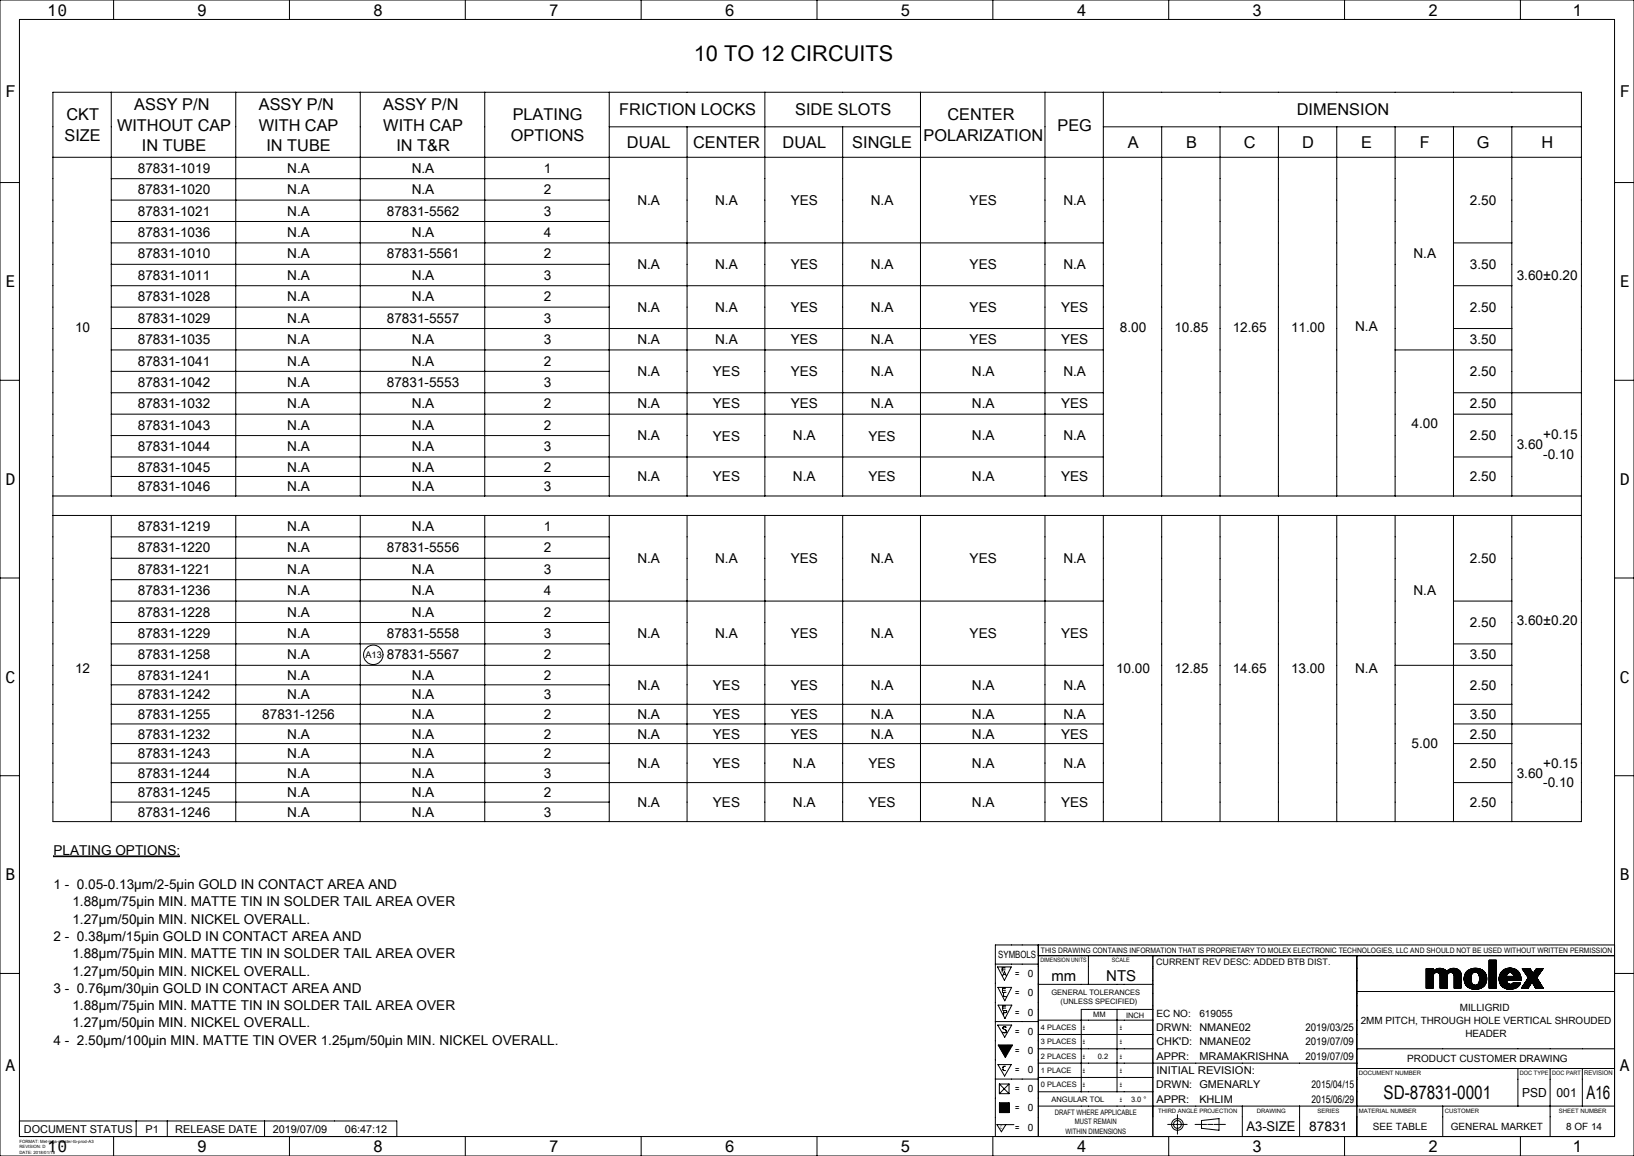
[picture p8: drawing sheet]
<svg xmlns="http://www.w3.org/2000/svg" width="420mm" height="297mm" viewBox="0 0 420 297" stroke-linecap="round" stroke-linejoin="round" font-family="sans-serif">
<g fill="none" stroke="#000" stroke-width=".26">
<path d="M0 0h420v297h-420zM5 5h410v287h-410zM29.2 0v5M74.4 0v5M119.6 0v5M164.8 0v5M210 0v5M255.2 0v5M300.4 0v5M345.6 0v5M390.8 0v5M13.6 23.7h392.9v187.4h-392.9z"/>
<path d="M28.6 23.7v103.7M60.6 23.7v103.7M92.6 23.7v103.7M124.6 23.7v103.7M156.6 23.7v103.7M156.6 32.6h80M176.6 32.6v94.8M196.6 23.7v103.7M216.6 32.6v94.8M236.6 23.7v103.7M268.6 23.7v103.7M283.6 23.7v103.7"/>
<path d="M283.6 32.6h122.9M298.6 32.6v94.8M313.6 32.6v94.8M328.6 32.6v94.8M343.6 32.6v94.8M358.6 32.6v94.8M373.6 32.6v94.8M388.6 32.6v94.8M0 46.9h5M13.6 40.4h392.9M28.6 45.9h128M28.6 51.4h128"/>
<path d="M28.6 56.9h128M415 46.9h5M28.6 62.4h255M28.6 67.9h128M28.6 73.4h255M28.6 78.9h128M373.6 62.4h15M373.6 73.4h15M0 97.7h5M28.6 84.4h255M28.6 89.9h255M28.6 95.4h128"/>
<path d="M358.6 89.9h30M373.6 84.4h15M415 97.7h5M28.6 100.9h255M28.6 106.4h255M28.6 111.9h128M28.6 117.4h255M373.6 100.9h32.9M373.6 106.4h15M373.6 117.4h15M13.6 127.4h392.9M13.6 132.4h392.9"/>
<path d="M28.6 132.4v78.7M28.6 137.9h128M28.6 122.4h128M60.6 132.4v78.7M92.6 132.4v78.7M124.6 132.4v78.7M156.6 132.4v78.7M176.6 132.4v78.7M196.6 132.4v78.7M216.6 132.4v78.7M236.6 132.4v78.7M268.6 132.4v78.7"/>
<path d="M283.6 132.4v78.7M298.6 132.4v78.7M313.6 132.4v78.7M328.6 132.4v78.7M343.6 132.4v78.7M358.6 132.4v78.7M373.6 132.4v78.7M388.6 132.4v78.7M0 148.5h5M28.6 143.4h128M28.6 148.9h128M28.6 154.4h255"/>
<path d="M28.6 159.9h128M373.6 154.4h15M415 148.5h5M28.6 165.4h128M28.6 170.9h255M28.6 175.9h128M358.6 170.9h30M373.6 165.4h15M0 199.3h5M28.6 181h255M28.6 186h255M28.6 191h255"/>
<path d="M28.6 196.1h128M373.6 181h15M373.6 186h32.9M373.6 191h15M415 199.3h5M13.7 219.9h32.4v.2h-32.4zM28.6 201.1h255M28.6 206.1h128M373.6 201.1h15M0 250.1h5M255.8 247.7h11.1M256.4 248.4h3.5l-1.7 3.5z"/>
<path d="M256.5 253.7h3.5l-1.7 3.4zM256.5 258.2h3.6l-1.8 3.5zM257.6 249.2h.8M257.7 254.4h.7M257.7 259h.8M257.7 250.7l.5-1.1 .4 1.1M257.9 250.4h.6M258.4 248.7h-.8v1.1M258.4 253.9h-.7v1.1M258.5 258.5h-.8v1.1M258.6 255h-.5l-.2 .3 .1 .6 .6 .2M258.7 259.7l-.7-.1v1.1"/>
<path d="M258.7 259.7v.1M258.7 259.8l-.1 .4h-.6M266.9 242.8v49.2M266.9 245.5h148.1M266.9 252.9h29.4M279.8 245.5v7.4M287.1 259.3v21.2M296.3 245.5v46.5M296.3 259.3h-18.4v21.2M348.8 254.7h66.2M348.8 245.5v46.5M366.6 250.3l1.4-1.4-1.4 1.4"/>
<path d="M366.6 248.9h1.8M366.6 248.9v5M366.6 248.9h.1M366.7 248.9l-.1 .1M366.8 248.9l-.2 .2M366.9 248.9l-.3 .3M367 248.9l-.4 .4M367.1 248.9l-.5 .5M367.3 248.9l-.7 .7M367.4 248.9l-.8 .8M367.5 248.9l-.9 .9M367.6 248.9l-1 1"/>
<path d="M367.7 248.9l-1.1 1.1M367.8 248.9l-1.2 1.2M367.9 248.9l-1.3 1.3M368.2 248.9l-1.6 1.6M368.3 248.9l-1.7 1.7M368.4 253.8l-.1 .1M368.4 253.7l-.2 .2M368.4 253.6l-.3 .3M368.4 253.5l-.4 .4M368.4 253.4l-.5 .5M368.4 253.3l-.6 .6M368.4 253.2l-.8 .7"/>
<path d="M368.4 253.1l-.8 .8M368.4 253l-.9 .9M368.4 252.9l-1 1M368.4 252.8l-1.1 1.1M368.4 252.7l-1.2 1.2M368.4 252.6l-1.3 1.3M368.4 252.4l-1.5 1.5M368.4 252.3l-1.6 1.6M368.4 252.2l-1.7 1.7M368.4 252.1l-1.8 1.8M368.4 252l-1.8 1.8M368.4 251.9l-1.8 1.9"/>
<path d="M368.4 251.8l-1.8 1.8M368.4 251.7l-1.8 1.9M368.4 251.7l-1.8 1.8M368.4 251.5l-1.8 1.9M368.4 251.5l-1.8 1.8M368.4 251.4l-1.8 1.8M368.4 251.3l-1.8 1.8M368.4 251.2l-1.8 1.8M368.4 251.1l-1.8 1.8M368.4 251l-1.8 1.8M368.4 250.9l-1.8 1.8M368.4 250.8l-1.8 1.8"/>
<path d="M368.4 250.7l-1.8 1.9M368.4 249.6l-1.8 1.8M368.4 249.4l-1.8 1.9M368.4 249.4l-1.8 1.8M368.4 249.3l-1.8 1.8M368.4 249.2l-1.8 1.8M368.4 249.1l-1.8 1.8M368.4 249l-1.8 1.8M368.4 248.9l-1.8 1.9M368.4 248.9v.7M368.4 250.6l-1.8 1.8M368.4 250.5l-1.8 1.9"/>
<path d="M368.5 250.4l-1.9 1.9M369 249.1l-2.4 2.4M369.1 249l-2.5 2.5M369.3 248.9l-2.7 2.8M369.4 248.9l-2.8 2.8M369.6 248.8l-3 3M369.7 248.8l-3.1 3.1M369.8 250l1.1-1.1-1.1 1.1M369.8 248.8l-3.2 3.2M369.9 248.8l-3.3 3.3M370 250.2l1.2-1.2-1.2 1.2M370 248.8l-3.4 3.4"/>
<path d="M370.1 250.3l1.2-1.2-1.2 1.2M370.1 248.8l-1.2 1.1M370.2 250.7a.89 .89 0 0 0-.9-.9 .89 .89 0 0 0-.9 .9v3.2h-1.8M370.2 251.1l1.6-1.6-1.6 1.7M370.2 250.9l1.5-1.5-1.5 1.5M370.2 250.7v3.2M370.2 248.8l-1.2 1.1M370.2 248.8l-1 1M370.3 248.8l-1.1 1M370.4 248.8l-1 1M370.5 248.8l-1.1 1M370.6 248.8l-1.1 1.1"/>
<path d="M370.7 248.8l-1.1 1.1M370.7 248.9l-1.1 1M370.8 248.9l-1.1 1M371 249l-1.1 1.1M371.1 249l-1.2 1.1M371.4 249.1l-1.3 1.4 1.3-1.3M371.5 249.2l-1.3 1.3M371.5 249.2l-1.3 1.4M371.6 249.3l-1.4 1.4M371.6 249.3l-1.4 1.5M371.7 249.4l-1.5 1.7M372 250.7a.89 .89 0 0 1 .9-.9 .89 .89 0 0 1 .9 .9v3.2"/>
<path d="M372 253.9h.1M372 253.7l-.2 .2M372 253.6l-.3 .3M372 253.5l-.4 .4M372 253.4l-.5 .5M372 253.3l-.6 .6M372 253.2l-.7 .7M372 253.1l-.8 .8M372 253l-.9 .9M372 252.8l-1.1 1.1M372 252.7l-1.2 1.2M372 252.5l-1.4 1.4"/>
<path d="M372 252.4l-1.5 1.5M372 252.3l-1.6 1.6M372 252.2l-1.7 1.7M372 252.1l-1.8 1.8M372 252l-1.8 1.9M372 251.9l-1.8 1.9M372 251.8l-1.8 1.9M372 251.8l-1.8 1.8M372 251.6l-1.8 1.9M372 251.6l-1.8 1.8M372 251.5l-1.8 1.8M372 251.4l-1.8 1.8"/>
<path d="M372 251.3l-1.8 1.9M372 251.2l-1.8 1.8M372 251.1l-1.8 1.9M372 251l-1.8 1.9M372 250.9l-1.8 1.9M372 250.9l-1.8 1.8M372 250.7l-1.8 1.9M372 250.7v3.2h-1.8M372 250.7l-1.8 1.8M372 250.5l-1.8 1.9M372 250.5l-1.8 1.8M372.2 250.2l-2 2.1"/>
<path d="M372.3 249.2l-2.1 2.1M372.6 249l-2.4 2.4M372.7 249l-2.5 2.5M372.9 248.9l-2.7 2.7M373 248.9l-2.8 2.8M373.1 248.8l-2.9 3M373.2 248.8l-3 3M373.3 248.8l-3.1 3.2M373.5 248.8l-3.3 3.3M373.7 248.8l-1.3 1.2M373.7 250.4l1.2-1.2-1.2 1.2M373.7 248.8l-1.1 1.1"/>
<path d="M373.8 250.6l1.3-1.2-1.3 1.3M373.8 253.8l1.7-1.7-1.7 1.8M373.8 253l1.7-1.7-1.7 1.8M373.8 252.1l1.7-1.7-1.7 1.8M373.8 250.9l1.4-1.4-1.4 1.5M373.8 248.8l-1.1 1.1M373.9 248.8l-1.1 1M374 248.8l-1.1 1M374 248.8l-.9 1.1 1-1.1M374.2 248.9l-1 1M374.3 248.9l-1.1 1M374.3 248.9l-1 1"/>
<path d="M374.4 248.9l-1.1 1.1M374.4 248.9l-1 1.1M374.5 249l-1.1 1M374.6 249l-1.1 1.1M374.6 253.9l.9-.9-.8 .9M374.7 249l-1.1 1.1M374.7 249.1l-1.1 1.1M374.8 249.1l-1.2 1.1M374.8 249.1l-1.1 1.2M375 249.2l-1.3 1.3M375 249.3l-1.2 1.2M375.2 249.4l.3 .8"/>
<path d="M375.2 249.4a2.3 2.3 0 0 0-3.3 .2 2.3 2.3 0 0 0-3.5 0M375.2 249.4l-1.4 1.4M375.3 249.5l-1.5 1.6M375.3 249.6l-1.5 1.6M375.4 249.6l-1.6 1.7M375.4 249.7l-1.6 1.6M375.4 249.8l-1.6 1.7M375.5 249.8l-1.7 1.7M375.5 249.9l-1.7 1.7M375.5 250l-1.7 1.7M375.5 250l-1.7 1.8M375.5 250.1l-1.7 1.8"/>
<path d="M375.5 250.2l-1.7 1.8M375.5 252.7l-1.2 1.2M375.5 252.6l-1.3 1.3M375.5 252.5l-1.4 1.4M375.5 252.4l-1.4 1.5M375.5 252.3l-1.6 1.6M375.5 252.2l-1.6 1.7M375.5 251.9l-1.7 1.8M375.5 251.9l-1.7 1.7M375.5 251.8l-1.7 1.8M375.5 251.6l-1.7 1.8M375.5 251.6l-1.7 1.7"/>
<path d="M375.5 251.5l-1.7 1.8M375.5 251.4l-1.7 1.7M375.5 251.1l-1.7 1.8M375.5 251l-1.7 1.8M375.5 250.9l-1.7 1.8M375.5 250.9l-1.7 1.7M375.5 250.7l-1.7 1.8M375.5 250.7l-1.7 1.7M375.5 250.6l-1.7 1.8M375.5 250.5l-1.7 1.7M375.5 253.9h.1M375.5 253.7l-.1 .2 .1-.2"/>
<path d="M375.5 253.6l-.3 .3M375.5 253.5l-.4 .4M375.5 253.4l-.5 .5M375.5 253.3l-.5 .6M375.5 253.2l-.7 .7M375.5 253.1l-.7 .8M375.5 252.8l-1 1.1M375.5 252.8l-1.1 1.1M375.5 250.2v3.7h-1.7M376.6 252.8l1.5-1.4-1.5 1.4M376.9 253.3l1.3-1.2-1.2 1.2M377.4 249.3l-.7 .7"/>
<path d="M377.5 249.2l-.8 .9M377.8 249.1l-1.2 1.2M377.9 249l-1.4 1.4M378.1 249l-1.6 1.6M378.1 251.5l-1.4 1.4M378.1 251.5l-1.4 1.5M378.1 251.6l-1.3 1.5 1.3-1.3M378.1 251.2l-1.5 1.5M378.1 251.1l-1.5 1.5M378.1 251.8l-1.3 1.3M378.1 251.9l-1.2 1.3M378.1 251l-1.6 1.6"/>
<path d="M378.1 252l-1.2 1.2M378.1 250.9l-1.6 1.6M378.2 250.7l-1.7 1.8M378.2 248.9l-1.8 1.8M378.2 252.2l-1.2 1.2M378.2 252.3l-1.1 1.1M378.2 252.3l-1.1 1.2M378.2 252.4l-1.1 1.1M378.3 250.5l-1.8 1.9 1.7-1.8M378.3 252.5l-1.1 1M378.3 252.5a.98 .98 0 0 0 .9 .6 .98 .98 0 0 0 .9-.6M378.3 252.5l-1.1 1.1"/>
<path d="M378.3 252.6l-1 1M378.3 248.9l-1.9 1.9M378.3 252.6l-.9 1M378.4 252.8l-.9 .9M378.5 252.8l-1 .9M378.5 248.8l-2.1 2.2M378.5 252.9l-.9 .9M378.6 252.9l-.9 .9M378.6 248.8l-2.2 2.2M378.6 253l-.9 .8M378.7 253l-.9 .9M378.7 254.1l3.4-3.3-3.3 3.4"/>
<path d="M378.7 248.8l-2.4 2.4M378.8 253l-.9 .9M378.8 248.8l-2.5 2.4M378.9 253.1l-.9 .8M378.9 253.1l-.9 .9M378.9 248.8l-2.6 2.6M379 248.8l-2.7 2.6M379 253.1l-.9 .9M379.1 253.1l-.9 .9M379.1 249.8l.9-1-1.1 1M379.1 248.8l-2.8 2.8M379.2 253.1l-1 .9"/>
<path d="M379.2 248.8l-2.9 2.8M379.3 248.8l-3 2.9M379.3 253.1l-1 1M379.4 248.8l-3.1 3M379.5 248.8l-3.1 3.1M379.5 253.1l-1 1 .9-1M379.6 248.8l-3.2 3.2M379.6 253l-1 1.1M379.7 248.8l-3.3 3.3M379.8 248.8l-3.4 3.4 1.9-1.8M379.8 248.8l-1 1M380.1 248.9l-1 .9"/>
<path d="M380.1 250.4l.2 .8-.2 1.3M380.1 250.4a1.1 1.1 0 0 0-1.4-.5 1.1 1.1 0 0 0-.6 1.3l.2 1.3M380.1 248.9l-.8 .9M380.2 250.7l1.2-1.2-1.2 1.2M380.2 248.9l-.9 .9M380.2 250.9l1.3-1.3-1.2 1.4M380.3 248.9l-.9 .9M380.4 248.9l-.9 .9M380.4 249l-.8 .8 .9-.8M380.5 249l-.8 .9M380.6 249l-.9 .9M380.7 249.1l-.9 .9"/>
<path d="M380.8 249.1l-1 .9M380.8 249.1l-.9 1M380.9 249.2l-1 .9M380.9 249.2l-.9 1M381 249.2l-1 1M381.1 249.3l-1 1M381.1 249.3a2.97 2.97 0 0 0-4.8 2.2l.4 1.4 .6 .7M381.1 249.3l.7 .7M381.2 249.3l-1.1 1.1M381.2 249.4l-1.1 1M381.3 249.4l-1.1 1.2 1.1-1.2M381.5 249.6l-1.3 1.2"/>
<path d="M381.5 253.3l-.1 .1M381.6 249.7l-1.3 1.3M381.6 249.7l-1.3 1.4M381.7 249.8l-1.4 1.4M381.7 249.8l-1.4 1.5 1.4-1.4M381.8 250l-1.5 1.5M381.8 250a2.79 2.79 0 0 1-.3 3.3 2.79 2.79 0 0 1-3.1 .8l-1.1-.5M381.8 252.9l-.8 .8M381.8 250.1l-1.5 1.6M381.9 250.2l-1.6 1.5M381.9 252.8l-1 1M381.9 250.2l-1.6 1.7"/>
<path d="M381.9 250.3l-1.6 1.6M381.9 250.3l-1.7 1.8M381.9 252.6l-1.3 1.3M382 250.4l-1.8 1.8M382 252.5l-1.5 1.4M382 250.5l-1.8 1.8M382 250.5l-1.9 2M382 250.6l-1.9 2M382 252.3l-1.7 1.7M382 250.7l-3.4 3.4M382.1 252.2l-1.8 1.8M382.1 252.1l-2 2"/>
<path d="M382.1 250.9l-3.2 3.3M382.1 252l-2.1 2.1M382.1 251l-3.2 3.2M382.1 251.1l-3.1 3.1M382.1 251.9l-2.2 2.2M382.1 251.1l-3 3.1M382.1 251.8l-2.3 2.3M382.1 251.2l-2.9 3M382.1 251.7l-2.5 2.5M382.1 251.3l-2.8 2.9M382.2 251.6l-2.6 2.6M382.2 251.4l-2.8 2.8"/>
<path d="M382.2 251.5l-2.8 2.7M382.8 247.2l.5-.5-.5 .6M382.8 246.7v7.2h1.8v-7.2M382.8 246.7h1.8M382.8 246.7h.1M382.9 246.7l-.1 .1M383 246.7l-.2 .2M383 246.7l-.2 .3M383.2 246.7l-.4 .4M383.5 246.7l-.7 .7M383.5 246.7l-.7 .8M383.6 246.7l-.8 .9"/>
<path d="M383.7 246.7l-.9 .9M383.8 246.7l-1 1.1M383.9 246.7l-1.1 1.1M384 246.7l-1.2 1.2M384.1 246.7l-1.3 1.3M384.2 246.7l-1.4 1.4M384.2 246.7l-1.4 1.5M384.4 246.7l-1.6 1.6M384.5 246.7l-1.7 1.8M384.6 253.8l-.1 .1M384.6 253.7l-.2 .2M384.6 253.6l-.3 .3"/>
<path d="M384.6 253.5l-.4 .4M384.6 253.4l-.5 .5M384.6 253.3l-.5 .6M384.6 253.2l-.7 .7M384.6 253.1l-.8 .8M384.6 253l-.9 .9M384.6 252.9l-1 1M384.6 252.8l-1.1 1.1M384.6 252.7l-1.2 1.2M384.6 252.6l-1.3 1.3M384.6 252.4l-1.5 1.5M384.6 252.3l-1.6 1.6"/>
<path d="M384.6 252.2l-1.7 1.7M384.6 252l-1.8 1.9 1.8-1.9M384.6 251.9l-1.8 1.8M384.6 251.8l-1.8 1.8M384.6 251.7l-1.8 1.9M384.6 251.6l-1.8 1.8M384.6 251.5l-1.8 1.9M384.6 251.4l-1.8 1.9M384.6 251.3l-1.8 1.9M384.6 251.3l-1.8 1.8M384.6 251.1l-1.8 1.9M384.6 251.1l-1.8 1.8"/>
<path d="M384.6 251l-1.8 1.8M384.6 250.9l-1.8 1.8M384.6 250.8l-1.8 1.9M384.6 250.7l-1.8 1.8M384.6 250.6l-1.8 1.9M384.6 250.5l-1.8 1.9M384.6 250.4l-1.8 1.9M384.6 250.3l-1.8 1.9M384.6 250.2l-1.8 1.9M384.6 250.1l-1.8 1.9M384.6 250.1l-1.8 1.8M384.6 249.9l-1.8 1.9"/>
<path d="M384.6 249.9l-1.8 1.8M384.6 249.8l-1.8 1.8M384.6 249.7l-1.8 1.8M384.6 249.6l-1.8 1.9M384.6 249.5l-1.8 1.8M384.6 249.4l-1.8 1.9M384.6 249.3l-1.8 1.9M384.6 249.2l-1.8 1.9M384.6 249.2l-1.8 1.8M384.6 249l-1.8 1.9M384.6 249l-1.8 1.8M384.6 248.9l-1.8 1.8"/>
<path d="M384.6 248.8l-1.8 1.8M384.6 248.7l-1.8 1.9M384.6 248.6l-1.8 1.8M384.6 248.5l-1.8 1.9M384.6 248.4l-1.8 1.9M384.6 248.3l-1.8 1.9M384.6 248.3l-1.8 1.8M384.6 248.1l-1.8 1.9M384.6 248.1l-1.8 1.8M384.6 248l-1.8 1.8M384.6 247.8l-1.8 1.9M384.6 247.8l-1.8 1.8"/>
<path d="M384.6 247.7l-1.8 1.8M384.6 247.6l-1.8 1.8M384.6 247.5l-1.8 1.9M384.6 247.4l-1.8 1.8M384.6 247.3l-1.8 1.9M384.6 247.2l-1.8 1.9M384.6 247.1l-1.8 1.9M384.6 247.1l-1.8 1.8M384.6 246.9l-1.8 1.9M384.6 246.9l-1.8 1.8M384.6 246.8l-1.8 1.8M384.6 246.7l-1.8 1.8"/>
<path d="M385.3 251.8l.4 1.1M385.3 251.2v.6M385.7 252.9a3.3 3.3 0 0 0 4.1 .9M385.8 253.1l2.4-2.2-2.3 2.3M386.4 249.2l-.6 .6M386.7 249l-1.1 1.1M386.9 249l-1.3 1.3M387.1 248.9l-1.6 1.6M387.3 250.7l-1.8 1.8M387.3 250.8l-1.8 1.8M387.3 250.9a.9 .9 0 0 1 .9-1 .9 .9 0 0 1 .8 1M387.3 250.9h1.7"/>
<path d="M387.3 252l-1.3 1.3M387.3 252.1l-1.3 1.2M387.3 250.5l-1.8 1.9M387.3 252.1l-1.2 1.3M387.3 248.8l-1.9 1.9M387.3 250.4l-1.9 1.9M387.3 252.2l-1.2 1.3 1.2-1.2M387.4 252.4l-1.2 1.1M387.4 250.9l-1.8 1.8M387.4 248.8l-2 2M387.4 252.5l-1.1 1.1M387.5 252.5l-1.2 1.1"/>
<path d="M387.5 252.6l-1.1 1.1M387.5 248.8l-2.1 2.2M387.6 250.9l-2 1.9M387.6 252.6l-1.1 1.1M387.6 248.8l-2.2 2.2M387.6 252.7l-1.1 1M387.7 252.7l-1.1 1.1M387.7 250.9l-2 2 2.1-2M387.8 252.8l-1.2 1M387.8 248.7l-2.5 2.5M387.8 252.8l-1.1 1.1M387.8 249.9l1.1-1.1-3.5 3.5"/>
<path d="M387.9 252.8l-1.1 1.1M387.9 250.9l-2.1 2.1M387.9 248.7l-2.6 2.7M388 250.9l-2.2 2.2M388 252.9l-1.1 1M388 248.7l-2.7 2.7M388.1 252.9l-1.1 1.1M388.1 248.7l-2.8 2.9 2.9-2.9M388.2 252.9l-1.2 1.1M388.2 252.9l-1.1 1.1M388.3 250.9l-2.4 2.4 2.4-2.4M388.3 248.7l-3 3"/>
<path d="M388.3 252.9l-1.2 1.1M388.4 248.7l-3.1 3.1M388.4 252.9l-1.2 1.2M388.5 250.9l-1.1 1M388.5 248.7l-3.2 3.2M388.5 250.9l-1 1M388.5 248.8l-3.2 3.1M388.6 252.8l-1.3 1.3M388.6 248.8l-3.2 3.2M388.6 250.9l-1.1 1M388.7 248.8l-3.3 3.3M388.7 251.9l1.9-1.9-1.9 1.9"/>
<path d="M388.7 250l1-.9-.9 1M388.7 250.9l-1 1M388.7 254.1l1.7-1.7-1.8 1.7M388.7 252.7l-1.3 1.4M388.8 248.8l-3.4 3.4M388.8 250.9l-1.1 1M388.9 251.9l1.7-1.7-1.7 1.7M388.9 250.9l-1.1 1M389 250.9l-1.1 1M389 248.9l-1.1 1M389 252.4l-.1 .2M389 250.6l1.2-1.1-1.1 1.2"/>
<path d="M389 248.9a2.89 2.89 0 0 1 2 3h-3.7a.92 .92 0 0 0 .6 .9 .92 .92 0 0 0 1.1-.4h1.9M389 248.9a2.76 2.76 0 0 0-3.7 2.3M389.1 248.9l-1 1M389.1 252.4l-1.7 1.7M389.2 248.9l-1.1 1M389.2 248.9l-.9 1M389.2 252.4l-1.7 1.7M389.3 248.9l-1 1M389.3 252.4l-1.7 1.7M389.3 249l-.9 .9M389.4 252.4l-1.7 1.7M389.4 249l-1 .9"/>
<path d="M389.5 249l-1 .9M389.5 252.4l-1.7 1.7M389.5 249.1l-.9 .9M389.6 252.4l-1.7 1.7M389.6 249.1l-.9 .9M389.7 252.4l-1.8 1.7M389.7 252.4l-1.7 1.7M389.8 251.9l1.1-1.1-1.1 1.1M389.8 249.2l-1 1M389.9 252.4l-1.8 1.7M389.9 249.3l-1 .9M389.9 249.3l-1 1"/>
<path d="M389.9 252.4l-1.7 1.7M390 249.3l-1 1.1M390 249.4l-1 1M390 252.4l-1.7 1.7M390.1 249.4l-1.1 1.1M390.1 249.5l-1.1 1M390.2 252.4l-1.8 1.7M390.2 249.6l-1.1 1.2M390.2 252.4l-1.7 1.7M390.3 249.6l-2.3 2.3M390.3 249.7l-2.2 2.2M390.4 249.7l-2.2 2.2"/>
<path d="M390.4 249.8l-2.1 2.1M390.4 249.8l-2 2.1M390.5 249.9l-2 2M390.5 249.9l-1.9 2M390.5 252.4l-1.7 1.7M390.6 252.4l-1.6 1.7M390.6 253l-.7 .7M390.7 250.3l-1.7 1.6M390.7 250.3l-1.6 1.6M390.7 252.4l-1.7 1.6M390.7 252.9l-.9 .9M390.7 250.4l-1.5 1.5"/>
<path d="M390.7 250.4l-1.4 1.5M390.8 252.4l-1.6 1.6M390.8 250.5l-1.4 1.4M390.8 252.7l-1.2 1.2M390.8 250.6l-1.3 1.3M390.8 252.6l-1.3 1.3M390.8 252.4l-1.5 1.6M390.8 250.6l-1.2 1.3M390.8 250.7l-1.2 1.2M390.9 252.4l-.5 1-.6 .4M390.9 250.9l-1 1M390.9 251l-.9 .9"/>
<path d="M390.9 251.1l-.8 .8M390.9 251.1l-.7 .8M391 251.2l-.7 .7M391 251.3l-.6 .6M391 251.4l-.5 .5M391 251.5l-.3 .4M391 251.7l-.2 .2M391 251.8v.1M391.3 248.9h.1M391.4 249.1l.3-.2-.3 .2M391.5 248.9l-.1 .1 .1-.1M391.8 248.9l-.3 .3"/>
<path d="M391.9 248.9l-.4 .3M392 248.9l-.4 .4M392.2 248.9l-.6 .5M392.2 248.9l-.5 .6M392.3 248.9l-.6 .6M392.4 248.9l-.7 .7M392.5 248.9l-.7 .8 .8-.8M392.7 250.9l1.1-1.1-1.1 1.2M392.7 248.9l-.9 .8M392.8 248.9l-.9 .9M392.8 251.2l-1.8 2.7h1.8l1-1.6 .9 1.6M392.9 248.9l-1 .9"/>
<path d="M392.9 253.7l-.2 .2M392.9 248.9l-1 1M393 253.5l-.3 .4M393.1 248.9l-1.1 1.1M393.2 253.2l-.6 .7M393.2 248.9l-1.1 1.2M393.3 248.9l.7 1.2M393.3 248.9h-2l1.5 2.3M393.3 248.9l-1.2 1.2M393.3 248.9l-1.2 1.3M393.3 253.1l-.8 .8M393.4 249l-1.2 1.2"/>
<path d="M393.4 249l-1.1 1.4M393.5 249.2l-1.2 1.3M393.5 252.7l-1.1 1.2M393.5 249.3l-1.1 1.2M393.6 249.3l-1.2 1.3M393.6 252.6l-1.3 1.3M393.6 249.4l-1.2 1.2M393.6 249.5l-1.1 1.2 1.2-1.2M393.7 249.6l-1.1 1.2M393.8 249.7l-1.2 1.2M393.9 249.9l-1.2 1.1M393.9 252.5l1.2-1.2-1.2 1.3"/>
<path d="M393.9 249.9l-1.1 1.2M394 250l-1.2 1.1M394 250l-1.2 1.2M394 250.1l-1.3 1.3M394.8 253.9l1.2-1.2-1.2 1.2M395 248.9l-.3 .3M395 251.2l1.7 2.7h-2M395 251.2l-1.2 1.2M395 251.2l-1.1 1.2M395 248.9l-.4 .5M395.1 251.4l-1.1 1.2M395.2 248.9l-.9 .8"/>
<path d="M395.2 251.4l-1.2 1.3M395.2 251.5l-1.2 1.2M395.2 248.9l-1 1M395.2 251.6l-1.1 1.2 1.2-1.2M395.3 250.8l-3.1 3.1M395.3 251.7l-1.2 1.2M395.3 253.9l.9-.8-.8 .8M395.3 248.9l-2.8 2.8M395.3 251.7l-1.1 1.2M395.4 251.8l-1.2 1.2M395.4 248.9l-3 3M395.4 251.9l-1.2 1.1"/>
<path d="M395.4 250.6l-3.3 3.3M395.4 251.9l-1.1 1.2M395.5 252l-1.2 1.2M395.5 248.9l-3.4 3.4M395.6 252.1l-1.2 1.2M395.6 248.9l-3.6 3.6M395.6 252.2l-1.2 1.1M395.6 252.2l-1.1 1.2M395.7 252.3l-1.2 1.2M395.7 248.9l-3.9 3.9M395.7 252.4l-1.2 1.2M395.8 252.4l-1.2 1.2"/>
<path d="M395.8 248.9l-4.2 4.1M395.8 252.5l-1.2 1.2M395.8 252.5l-1.1 1.3M395.9 250l-3.9 3.9 3.7-3.7M395.9 252.6l-1.2 1.2M395.9 248.9l-4.5 4.5M395.9 252.6l-1.2 1.3M395.9 248.9l-4.6 4.6M396 252.8l-1.1 1.1M396 253.9l.4-.4-.3 .4M396 252.9l-1 1M396.1 248.9l-5 5"/>
<path d="M396.1 252.9l-1 1M396.1 253l-.9 .9M396.1 248.9l-4.9 5 5-5M396.1 249.6l-4.3 4.3M396.2 253.9l.3-.3-.2 .3M396.2 253.2l-.7 .7M396.3 249.4l-4.5 4.5M396.3 253.3l-.6 .6M396.4 253.4l-.6 .5M396.4 248.9l-5.1 5M396.4 253.4l-.5 .5M396.4 248.9l-5 5"/>
<path d="M396.5 248.9l-5 5M396.6 249l-4.9 4.9M396.6 253.7l-.2 .2M396.6 248.9l-5 5M396.6 253.8l-.1 .1M396.6 253.8v.1M396.6 248.9l-1.6 2.3M396.6 248.9h-1.7l-.9 1.2M415 242.8h-159.2v49.2M415 250.1h5M255.8 262.5h11.1M255.8 277.2h11.1"/>
<path d="M256.4 263.4h3.7l-1.9 3.1zM256.5 273.5h3.4l-1.7 3zM256.6 268.5h3.6l-1.8 3.2zM256.7 268.5l-.1 .1M256.9 278.5h2.5M256.9 278.5v2.5M256.9 278.5l2.5 2.5M257 268.5l-.3 .3M257.3 268.5l-.5 .4M257.5 268.5l-.6 .6M257.8 268.5l-.8 .8M258.1 268.5l-1 1"/>
<path d="M258.4 268.5l-1.2 1.1M258.5 273.9l-.5 .1-.2 .3 .1 .6 .6 .1M258.6 264a.42 .42 0 0 0-.5-.2 .42 .42 0 0 0-.2 .5l.6 .3a.48 .48 0 0 1-.1 .8 .48 .48 0 0 1-.7-.3M258.6 268.5l-1.3 1.3M258.6 271.3l-.3 .3M258.9 268.5l-1.5 1.5M259 270.6l-.8 .8M259.2 268.5l-1.7 1.7M259.4 278.5v2.5M259.4 278.5l-2.5 2.5M259.4 270l-1.3 1.2M259.5 268.5l-1.9 1.8"/>
<path d="M259.7 268.5l-2 2M259.8 269.3l-1.8 1.7M260 268.5l-2.2 2.2M260.2 268.6l-2.3 2.3M266.9 269.5h29.4M266.9 273.1h81.9M266.9 262.1h29.4M266.9 265.8h29.4M266.9 276.8h29.4M348.8 269.5h66.2M348.8 274.5h66.2M390.2 274.5v9.7"/>
<path d="M398.4 274.5v17.5M406.7 274.5v9.7M5 288h97v4M29.2 292v5M35 288v4M43 288v4M68 288v4M74.4 292v5M119.6 292v5M164.8 292v5M210 292v5M255.2 292v5"/>
<path d="M256.9 281h2.5M256.9 283.4h2.5v2.4h-2.5zM256.9 284.1h2.5M256.9 283.8h2.5M256.9 285.7h2.5M256.9 284.3h2.5M256.9 284.6h2.5M256.9 285.3h2.5M256.9 285.8h2.5M256.9 283.4h2.5M256.9 285.6h2.5M256.9 284.7h2.5"/>
<path d="M256.9 283.5h2.5M256.9 285.4h2.5M256.9 284.5h2.5M256.9 284h2.5M256.9 284.9h2.5M256.9 284.4h2.5M256.9 283.9h2.5M256.9 285.5h2.5M256.9 283.6h2.5M256.9 285.2h2.5M256.9 284.8h2.5M256.9 285.1h2.5"/>
<path d="M256.9 284.2h2.5M256.9 285h2.5M256.9 283.7h2.5M258.5 288.9l-1.1 1.9-1.2-1.9h4.4M266.9 284.2h148.1M266.9 280.5h29.4M300.1 288.9h2M300.4 292v5M302.3 288.9h.7M302.6 286.4v1.9M302.6 288.5v.7M302.6 289.4v2"/>
<path d="M303.2 288.9h1.9M307.2 288.9h2.9M308.8 287.9l4.5-.5v3l-4.5-.5zM310.4 288.9h1.3M312 288.9h3M319.3 284.2v7.8M334 284.2v7.8M345.6 292v5M370.8 284.2v7.8M390.8 292v5"/>
<circle cx="95.9" cy="168.2" r="2.5"/>
<circle cx="302.6" cy="288.9" r="1"/>
<circle cx="302.6" cy="288.9" r="1.5"/>
</g>
<text font-size="5.6" x="178.4" y="15.6">10 TO 12 CIRCUITS</text>
<g font-size="4.8">
<text x="355.6" y="282.4">SD-87831-0001</text>
<text x="407.8" y="282.3">A16</text>
</g>
<g font-size="4.2">
<text x="12.2" y="4">10</text>
<text x="50.7" y="4">9</text>
<text x="95.9" y="4">8</text>
<text x="141.1" y="4">7</text>
<text x="186.3" y="4">6</text>
<text x="231.5" y="4">5</text>
<text x="276.7" y="4">4</text>
<text x="321.9" y="4">3</text>
<text x="367.1" y="4">2</text>
<text x="404.3" y="4">1</text>
<text x="1.4" y="25">F</text>
<text x="34.5" y="28.3">ASSY P/N</text>
<text x="66.5" y="28.3">ASSY P/N</text>
<text x="98.5" y="28.3">ASSY P/N</text>
<text x="159.2" y="29.7">FRICTION LOCKS</text>
<text x="204.4" y="29.7">SIDE SLOTS</text>
<text x="333.3" y="29.7">DIMENSION</text>
<text x="416.4" y="25">F</text>
<text x="17.1" y="30.9">CKT</text>
<text x="30.1" y="33.6">WITHOUT CAP</text>
<text x="66.5" y="33.6">WITH CAP</text>
<text x="98.5" y="33.6">WITH CAP</text>
<text x="131.8" y="30.9">PLATING</text>
<text x="243.6" y="30.9">CENTER</text>
<text x="271.8" y="33.6">PEG</text>
<text x="16.6" y="36.2">SIZE</text>
<text x="36.5" y="38.9">IN TUBE</text>
<text x="68.5" y="38.9">IN TUBE</text>
<text x="101.9" y="38.9">IN T&amp;R</text>
<text x="131.3" y="36.2">OPTIONS</text>
<text x="161.2" y="38">DUAL</text>
<text x="178.1" y="38">CENTER</text>
<text x="201.2" y="38">DUAL</text>
<text x="219.1" y="38">SINGLE</text>
<text x="237.4" y="36.2">POLARIZATION</text>
<text x="289.9" y="38">A</text>
<text x="304.9" y="38">B</text>
<text x="319.7" y="38">C</text>
<text x="334.7" y="38">D</text>
<text x="349.9" y="38">E</text>
<text x="365" y="38">F</text>
<text x="379.6" y="38">G</text>
<text x="396.2" y="38">H</text>
<text x="1.4" y="73.8">E</text>
<text x="416.4" y="73.8">E</text>
<text x="1.4" y="124.6">D</text>
<text x="416.4" y="124.6">D</text>
<text x="1.4" y="175.4">C</text>
<text x="416.4" y="175.4">C</text>
<text x="1.4" y="226.2">B</text>
<text x="416.4" y="226.2">B</text>
<text x="1.4" y="275.1">A</text>
<text x="416.4" y="275.1">A</text>
<text x="12.2" y="296">10</text>
<text x="50.7" y="296">9</text>
<text x="95.9" y="296">8</text>
<text x="141.1" y="296">7</text>
<text x="186.3" y="296">6</text>
<text x="231.5" y="296">5</text>
<text x="276.7" y="296">4</text>
<text x="321.9" y="296">3</text>
<text x="367.1" y="296">2</text>
<text x="404.3" y="296">1</text>
</g>
<g font-size="3.9">
<text x="270.3" y="252">mm</text>
<text x="284.3" y="252">NTS</text>
</g>
<g font-size="3.5">
<text x="35.4" y="44.4">87831-1019</text>
<text x="73.8" y="44.4">N.A</text>
<text x="105.8" y="44.4">N.A</text>
<text x="139.8" y="44.4">1</text>
<text x="35.4" y="49.9">87831-1020</text>
<text x="73.8" y="49.9">N.A</text>
<text x="105.8" y="49.9">N.A</text>
<text x="139.8" y="49.9">2</text>
<text x="163.8" y="52.7">N.A</text>
<text x="183.8" y="52.7">N.A</text>
<text x="203.2" y="52.7">YES</text>
<text x="223.8" y="52.7">N.A</text>
<text x="249.2" y="52.7">YES</text>
<text x="273.3" y="52.7">N.A</text>
<text x="377.8" y="52.7">2.50</text>
<text x="35.4" y="55.4">87831-1021</text>
<text x="73.8" y="55.4">N.A</text>
<text x="99.4" y="55.4">87831-5562</text>
<text x="139.8" y="55.4">3</text>
<text x="35.4" y="60.9">87831-1036</text>
<text x="73.8" y="60.9">N.A</text>
<text x="105.8" y="60.9">N.A</text>
<text x="139.8" y="60.9">4</text>
<text x="35.4" y="66.4">87831-1010</text>
<text x="35.4" y="71.9">87831-1011</text>
<text x="73.8" y="66.4">N.A</text>
<text x="73.8" y="71.9">N.A</text>
<text x="99.4" y="66.4">87831-5561</text>
<text x="105.8" y="71.9">N.A</text>
<text x="139.8" y="66.4">2</text>
<text x="139.8" y="71.9">3</text>
<text x="163.8" y="69.2">N.A</text>
<text x="183.8" y="69.2">N.A</text>
<text x="203.2" y="69.2">YES</text>
<text x="223.8" y="69.2">N.A</text>
<text x="249.2" y="69.2">YES</text>
<text x="273.3" y="69.2">N.A</text>
<text x="363.3" y="66.4">N.A</text>
<text x="377.8" y="69.2">3.50</text>
<text x="389.9" y="71.9">3.60±0.20</text>
<text x="35.4" y="77.4">87831-1028</text>
<text x="73.8" y="77.4">N.A</text>
<text x="105.8" y="77.4">N.A</text>
<text x="139.8" y="77.4">2</text>
<text x="35.4" y="82.9">87831-1029</text>
<text x="73.8" y="82.9">N.A</text>
<text x="99.4" y="82.9">87831-5557</text>
<text x="139.8" y="82.9">3</text>
<text x="163.8" y="80.2">N.A</text>
<text x="183.8" y="80.2">N.A</text>
<text x="203.2" y="80.2">YES</text>
<text x="223.8" y="80.2">N.A</text>
<text x="249.2" y="80.2">YES</text>
<text x="272.7" y="80.2">YES</text>
<text x="377.8" y="80.2">2.50</text>
<text x="19.3" y="85.2">10</text>
<text x="35.4" y="88.4">87831-1035</text>
<text x="73.8" y="88.4">N.A</text>
<text x="105.8" y="88.4">N.A</text>
<text x="139.8" y="88.4">3</text>
<text x="163.8" y="88.4">N.A</text>
<text x="183.8" y="88.4">N.A</text>
<text x="203.2" y="88.4">YES</text>
<text x="223.8" y="88.4">N.A</text>
<text x="249.2" y="88.4">YES</text>
<text x="272.7" y="88.4">YES</text>
<text x="287.8" y="85.2">8.00</text>
<text x="301.9" y="85.2">10.85</text>
<text x="316.9" y="85.2">12.65</text>
<text x="331.9" y="85.2">11.00</text>
<text x="348.3" y="85.2">N.A</text>
<text x="377.8" y="88.4">3.50</text>
<text x="35.4" y="93.9">87831-1041</text>
<text x="73.8" y="93.9">N.A</text>
<text x="105.8" y="93.9">N.A</text>
<text x="139.8" y="93.9">2</text>
<text x="35.4" y="99.4">87831-1042</text>
<text x="73.8" y="99.4">N.A</text>
<text x="99.4" y="99.4">87831-5553</text>
<text x="139.8" y="99.4">3</text>
<text x="163.8" y="96.7">N.A</text>
<text x="183.2" y="96.7">YES</text>
<text x="203.2" y="96.7">YES</text>
<text x="223.8" y="96.7">N.A</text>
<text x="249.8" y="96.7">N.A</text>
<text x="273.3" y="96.7">N.A</text>
<text x="377.8" y="96.7">2.50</text>
<text x="35.4" y="104.9">87831-1032</text>
<text x="73.8" y="104.9">N.A</text>
<text x="105.8" y="104.9">N.A</text>
<text x="139.8" y="104.9">2</text>
<text x="163.8" y="104.9">N.A</text>
<text x="183.2" y="104.9">YES</text>
<text x="203.2" y="104.9">YES</text>
<text x="223.8" y="104.9">N.A</text>
<text x="249.8" y="104.9">N.A</text>
<text x="272.7" y="104.9">YES</text>
<text x="377.8" y="104.9">2.50</text>
<text x="35.4" y="110.4">87831-1043</text>
<text x="73.8" y="110.4">N.A</text>
<text x="105.8" y="110.4">N.A</text>
<text x="139.8" y="110.4">2</text>
<text x="163.8" y="113.2">N.A</text>
<text x="183.2" y="113.2">YES</text>
<text x="203.8" y="113.2">N.A</text>
<text x="223.2" y="113.2">YES</text>
<text x="249.8" y="113.2">N.A</text>
<text x="273.3" y="113.2">N.A</text>
<text x="362.8" y="109.9">4.00</text>
<text x="377.8" y="113.2">2.50</text>
<text x="396.7" y="112.9">+0.15</text>
<text x="35.4" y="115.9">87831-1044</text>
<text x="73.8" y="115.9">N.A</text>
<text x="105.8" y="115.9">N.A</text>
<text x="139.8" y="115.9">3</text>
<text x="389.9" y="115.4">3.60</text>
<text x="396.7" y="117.9">-0.10</text>
<text x="35.4" y="121.2">87831-1045</text>
<text x="73.8" y="121.2">N.A</text>
<text x="105.8" y="121.2">N.A</text>
<text x="139.8" y="121.2">2</text>
<text x="163.8" y="123.7">N.A</text>
<text x="183.2" y="123.7">YES</text>
<text x="203.8" y="123.7">N.A</text>
<text x="223.2" y="123.7">YES</text>
<text x="249.8" y="123.7">N.A</text>
<text x="272.7" y="123.7">YES</text>
<text x="377.8" y="123.7">2.50</text>
<text x="35.4" y="126.2">87831-1046</text>
<text x="73.8" y="126.2">N.A</text>
<text x="105.8" y="126.2">N.A</text>
<text x="139.8" y="126.2">3</text>
<text x="35.4" y="136.4">87831-1219</text>
<text x="73.8" y="136.4">N.A</text>
<text x="105.8" y="136.4">N.A</text>
<text x="139.8" y="136.4">1</text>
<text x="35.4" y="141.9">87831-1220</text>
<text x="73.8" y="141.9">N.A</text>
<text x="99.4" y="141.9">87831-5556</text>
<text x="139.8" y="141.9">2</text>
<text x="35.4" y="147.4">87831-1221</text>
<text x="73.8" y="147.4">N.A</text>
<text x="105.8" y="147.4">N.A</text>
<text x="139.8" y="147.4">3</text>
<text x="163.8" y="144.7">N.A</text>
<text x="183.8" y="144.7">N.A</text>
<text x="203.2" y="144.7">YES</text>
<text x="223.8" y="144.7">N.A</text>
<text x="249.2" y="144.7">YES</text>
<text x="273.3" y="144.7">N.A</text>
<text x="377.8" y="144.7">2.50</text>
<text x="35.4" y="152.9">87831-1236</text>
<text x="73.8" y="152.9">N.A</text>
<text x="105.8" y="152.9">N.A</text>
<text x="139.8" y="152.9">4</text>
<text x="363.3" y="152.9">N.A</text>
<text x="35.4" y="158.4">87831-1228</text>
<text x="73.8" y="158.4">N.A</text>
<text x="105.8" y="158.4">N.A</text>
<text x="139.8" y="158.4">2</text>
<text x="377.8" y="161.2">2.50</text>
<text x="389.9" y="160.5">3.60±0.20</text>
<text x="35.4" y="163.9">87831-1229</text>
<text x="73.8" y="163.9">N.A</text>
<text x="99.4" y="163.9">87831-5558</text>
<text x="139.8" y="163.9">3</text>
<text x="163.8" y="163.9">N.A</text>
<text x="183.8" y="163.9">N.A</text>
<text x="203.2" y="164">YES</text>
<text x="223.8" y="163.9">N.A</text>
<text x="249.2" y="164">YES</text>
<text x="272.7" y="164">YES</text>
<text x="19.3" y="173">12</text>
<text x="35.4" y="169.4">87831-1258</text>
<text x="73.8" y="169.4">N.A</text>
<text x="99.4" y="169.4">87831-5567</text>
<text x="139.8" y="169.4">2</text>
<text x="286.9" y="173">10.00</text>
<text x="301.9" y="173">12.85</text>
<text x="316.9" y="173">14.65</text>
<text x="331.9" y="173">13.00</text>
<text x="348.3" y="173">N.A</text>
<text x="377.8" y="169.4">3.50</text>
<text x="35.4" y="174.7">87831-1241</text>
<text x="35.4" y="179.7">87831-1242</text>
<text x="73.8" y="174.7">N.A</text>
<text x="73.8" y="179.7">N.A</text>
<text x="105.8" y="174.7">N.A</text>
<text x="105.8" y="179.7">N.A</text>
<text x="139.8" y="174.7">2</text>
<text x="139.8" y="179.7">3</text>
<text x="163.8" y="177.2">N.A</text>
<text x="183.2" y="177.2">YES</text>
<text x="203.2" y="177.2">YES</text>
<text x="223.8" y="177.2">N.A</text>
<text x="249.8" y="177.2">N.A</text>
<text x="273.3" y="177.2">N.A</text>
<text x="377.8" y="177.2">2.50</text>
<text x="35.4" y="184.7">87831-1255</text>
<text x="67.4" y="184.7">87831-1256</text>
<text x="105.8" y="184.7">N.A</text>
<text x="139.8" y="184.7">2</text>
<text x="163.8" y="184.7">N.A</text>
<text x="183.2" y="184.7">YES</text>
<text x="203.2" y="184.7">YES</text>
<text x="223.8" y="184.7">N.A</text>
<text x="249.8" y="184.7">N.A</text>
<text x="273.3" y="184.7">N.A</text>
<text x="377.8" y="184.7">3.50</text>
<text x="35.4" y="189.8">87831-1232</text>
<text x="73.8" y="189.8">N.A</text>
<text x="105.8" y="189.8">N.A</text>
<text x="139.8" y="189.8">2</text>
<text x="163.8" y="189.8">N.A</text>
<text x="183.2" y="189.8">YES</text>
<text x="203.2" y="189.8">YES</text>
<text x="223.8" y="189.8">N.A</text>
<text x="249.8" y="189.8">N.A</text>
<text x="272.7" y="189.8">YES</text>
<text x="377.8" y="189.8">2.50</text>
<text x="35.4" y="194.8">87831-1243</text>
<text x="73.8" y="194.8">N.A</text>
<text x="105.8" y="194.8">N.A</text>
<text x="139.8" y="194.8">2</text>
<text x="163.8" y="197.3">N.A</text>
<text x="183.2" y="197.3">YES</text>
<text x="203.8" y="197.3">N.A</text>
<text x="223.2" y="197.3">YES</text>
<text x="249.8" y="197.3">N.A</text>
<text x="273.3" y="197.3">N.A</text>
<text x="362.8" y="192.3">5.00</text>
<text x="377.8" y="197.3">2.50</text>
<text x="396.7" y="197.3">+0.15</text>
<text x="35.4" y="199.8">87831-1244</text>
<text x="73.8" y="199.8">N.A</text>
<text x="105.8" y="199.8">N.A</text>
<text x="139.8" y="199.8">3</text>
<text x="389.9" y="199.8">3.60</text>
<text x="396.7" y="202.3">-0.10</text>
<text x="35.4" y="204.8">87831-1245</text>
<text x="35.4" y="209.8">87831-1246</text>
<text x="73.8" y="204.8">N.A</text>
<text x="73.8" y="209.8">N.A</text>
<text x="105.8" y="204.8">N.A</text>
<text x="105.8" y="209.8">N.A</text>
<text x="139.8" y="204.8">2</text>
<text x="139.8" y="209.8">3</text>
<text x="163.8" y="207.3">N.A</text>
<text x="183.2" y="207.3">YES</text>
<text x="203.8" y="207.3">N.A</text>
<text x="223.2" y="207.3">YES</text>
<text x="249.8" y="207.3">N.A</text>
<text x="272.7" y="207.3">YES</text>
<text x="377.8" y="207.3">2.50</text>
<text x="13.7" y="219.6">PLATING OPTIONS:</text>
<text x="13.7" y="228.5">1 - 0.05-0.13µm/2-5µin GOLD IN CONTACT AREA AND</text>
<text x="18.6" y="232.9">1.88µm/75µin MIN. MATTE TIN IN SOLDER TAIL AREA OVER</text>
<text x="18.6" y="237.3">1.27µm/50µin MIN. NICKEL OVERALL.</text>
<text x="13.7" y="241.8">2 - 0.38µm/15µin GOLD IN CONTACT AREA AND</text>
<text x="18.6" y="246.2">1.88µm/75µin MIN. MATTE TIN IN SOLDER TAIL AREA OVER</text>
<text x="18.6" y="250.6">1.27µm/50µin MIN. NICKEL OVERALL.</text>
<text x="13.7" y="255.1">3 - 0.76µm/30µin GOLD IN CONTACT AREA AND</text>
<text x="18.6" y="259.5">1.88µm/75µin MIN. MATTE TIN IN SOLDER TAIL AREA OVER</text>
<text x="18.6" y="264">1.27µm/50µin MIN. NICKEL OVERALL.</text>
<text x="13.7" y="268.4">4 - 2.50µm/100µin MIN. MATTE TIN OVER 1.25µm/50µin MIN. NICKEL OVERALL.</text>
<text x="320.4" y="290.6">A3-SIZE</text>
</g>
<text font-size="3.4" x="336.5" y="290.6">87831</text>
<g font-size="3.2">
<text x="391.3" y="281.9">PSD</text>
<text x="400.1" y="281.9">001</text>
</g>
<g font-size="2.8">
<text x="297.2" y="268.6">CHK'D: NMANE02</text>
<text x="297.2" y="275.9">INITIAL REVISION:</text>
<text x="308.3" y="272.2">MRAMAKRISHNA</text>
<text x="6.1" y="291">DOCUMENT STATUS</text>
<text x="37.4" y="291">P1</text>
<text x="45" y="291">RELEASE DATE</text>
<text x="70.1" y="291">2019/07/09</text>
<text x="88.7" y="291">06:47:12</text>
</g>
<g font-size="2.7">
<text x="297.2" y="264.9">DRWN: NMANE02</text>
<text x="335.6" y="264.9">2019/03/25</text>
<text x="335.6" y="268.5">2019/07/09</text>
<text x="297.2" y="272.2">APPR:</text>
<text x="335.6" y="272.2">2019/07/09</text>
<text x="297.2" y="279.6">DRWN: GMENARLY</text>
<text x="337.1" y="279.6">2015/04/15</text>
<text x="297.2" y="283.3">APPR:</text>
<text x="308.3" y="283.3">KHLIM</text>
<text x="337.1" y="283.3">2015/06/29</text>
</g>
<g font-size="2.6">
<text x="256.6" y="246.2">SYMBOLS</text>
<text x="260.9" y="251.1">=</text>
<text x="264.2" y="251.1">0</text>
<text x="260.9" y="256">=</text>
<text x="264.2" y="256">0</text>
<text x="260.9" y="260.9">=</text>
<text x="264.2" y="260.9">0</text>
<text x="297.2" y="261.2">EC NO:</text>
<text x="308.3" y="261.2">619055</text>
<text x="349.8" y="263">2MM PITCH, THROUGH HOLE VERTICAL SHROUDED</text>
<text x="375.3" y="259.8">MILLIGRID</text>
<text x="260.9" y="265.8">=</text>
<text x="264.2" y="265.9">0</text>
<text x="376.7" y="266.3">HEADER</text>
<text x="260.9" y="270.8">=</text>
<text x="260.9" y="275.7">=</text>
<text x="264.2" y="270.8">0</text>
<text x="264.2" y="275.7">0</text>
<text x="361.7" y="272.9">PRODUCT CUSTOMER DRAWING</text>
<text x="260.9" y="280.6">=</text>
<text x="264.2" y="280.6">0</text>
<text x="260.9" y="285.5">=</text>
<text x="264.2" y="285.5">0</text>
<text x="260.9" y="290.5">=</text>
<text x="264.2" y="290.5">0</text>
<text x="352.9" y="290.4">SEE TABLE</text>
<text x="372.9" y="290.4">GENERAL MARKET</text>
<text x="402.5" y="290.4">8 OF 14</text>
</g>
<text font-size="2.4" x="93.9" y="169.1">A13</text>
<text font-size="2.3" x="297.1" y="248.1">CURRENT REV DESC: ADDED BTB DIST.</text>
<g font-size="1.9">
<text x="267.6" y="244.9">THIS DRAWING CONTAINS INFORMATION THAT IS PROPRIETARY TO MOLEX ELECTRONIC TECHNOLOGIES, LLC AND SHOULD NOT BE USED WITHOUT WRITTEN PERMISSION</text>
<text x="270.3" y="255.6">GENERAL TOLERANCES</text>
<text x="272.6" y="258">(UNLESS SPECIFIED)</text>
<text x="281" y="261.4">MM</text>
<text x="289.4" y="261.4">INCH</text>
<text x="267.6" y="264.6">4 PLACES</text>
<text x="267.6" y="268.3">3 PLACES</text>
<text x="278.3" y="264.6">±</text>
<text x="278.3" y="268.3">±</text>
<text x="287.8" y="264.6">±</text>
<text x="287.8" y="268.3">±</text>
<text x="267.6" y="272">2 PLACES</text>
<text x="267.6" y="275.7">1 PLACE</text>
<text x="278.3" y="272">±</text>
<text x="278.3" y="275.7">±</text>
<text x="282.2" y="272">0.2</text>
<text x="287.8" y="272">±</text>
<text x="287.8" y="275.7">±</text>
<text x="267.6" y="279.4">0 PLACES</text>
<text x="278.3" y="279.4">±</text>
<text x="287.8" y="279.4">±</text>
<text x="270.3" y="283">ANGULAR TOL</text>
<text x="271.1" y="286.3">DRAFT WHERE APPLICABLE</text>
<text x="287.8" y="283">±</text>
<text x="290.7" y="283">3.0 °</text>
<text x="273.9" y="291.2">WITHIN DIMENSIONS</text>
<text x="276.3" y="288.8">MUST REMAIN</text>
</g>
<text font-size="1.7" x="407.2" y="276.2">REVISION</text>
<g font-size="1.5">
<text x="267.4" y="247.2">DIMENSION UNITS</text>
<text x="285.8" y="247.2">SCALE</text>
<text x="349.3" y="276.2">DOCUMENT NUMBER</text>
<text x="390.7" y="276.2">DOC TYPE</text>
<text x="399" y="276.2">DOC PART</text>
<text x="297.7" y="285.9">THIRD ANGLE PROJECTION</text>
<text x="323" y="285.9">DRAWING</text>
<text x="338.6" y="285.9">SERIES</text>
<text x="349.3" y="285.8">MATERIAL NUMBER</text>
<text x="371.4" y="285.9">CUSTOMER</text>
<text x="400.7" y="285.9">SHEET NUMBER</text>
</g>
<text font-size="1.3" x="257.1" y="290.1">C</text>
<g font-size="1.1">
<text x="5" y="293.6">FORMAT: Met-lega-master-tb-prod-A3</text>
<text x="5" y="295">REVISION: D</text>
<text x="5" y="296.4">DATE: 2018/01/18</text>
</g>
</svg>
